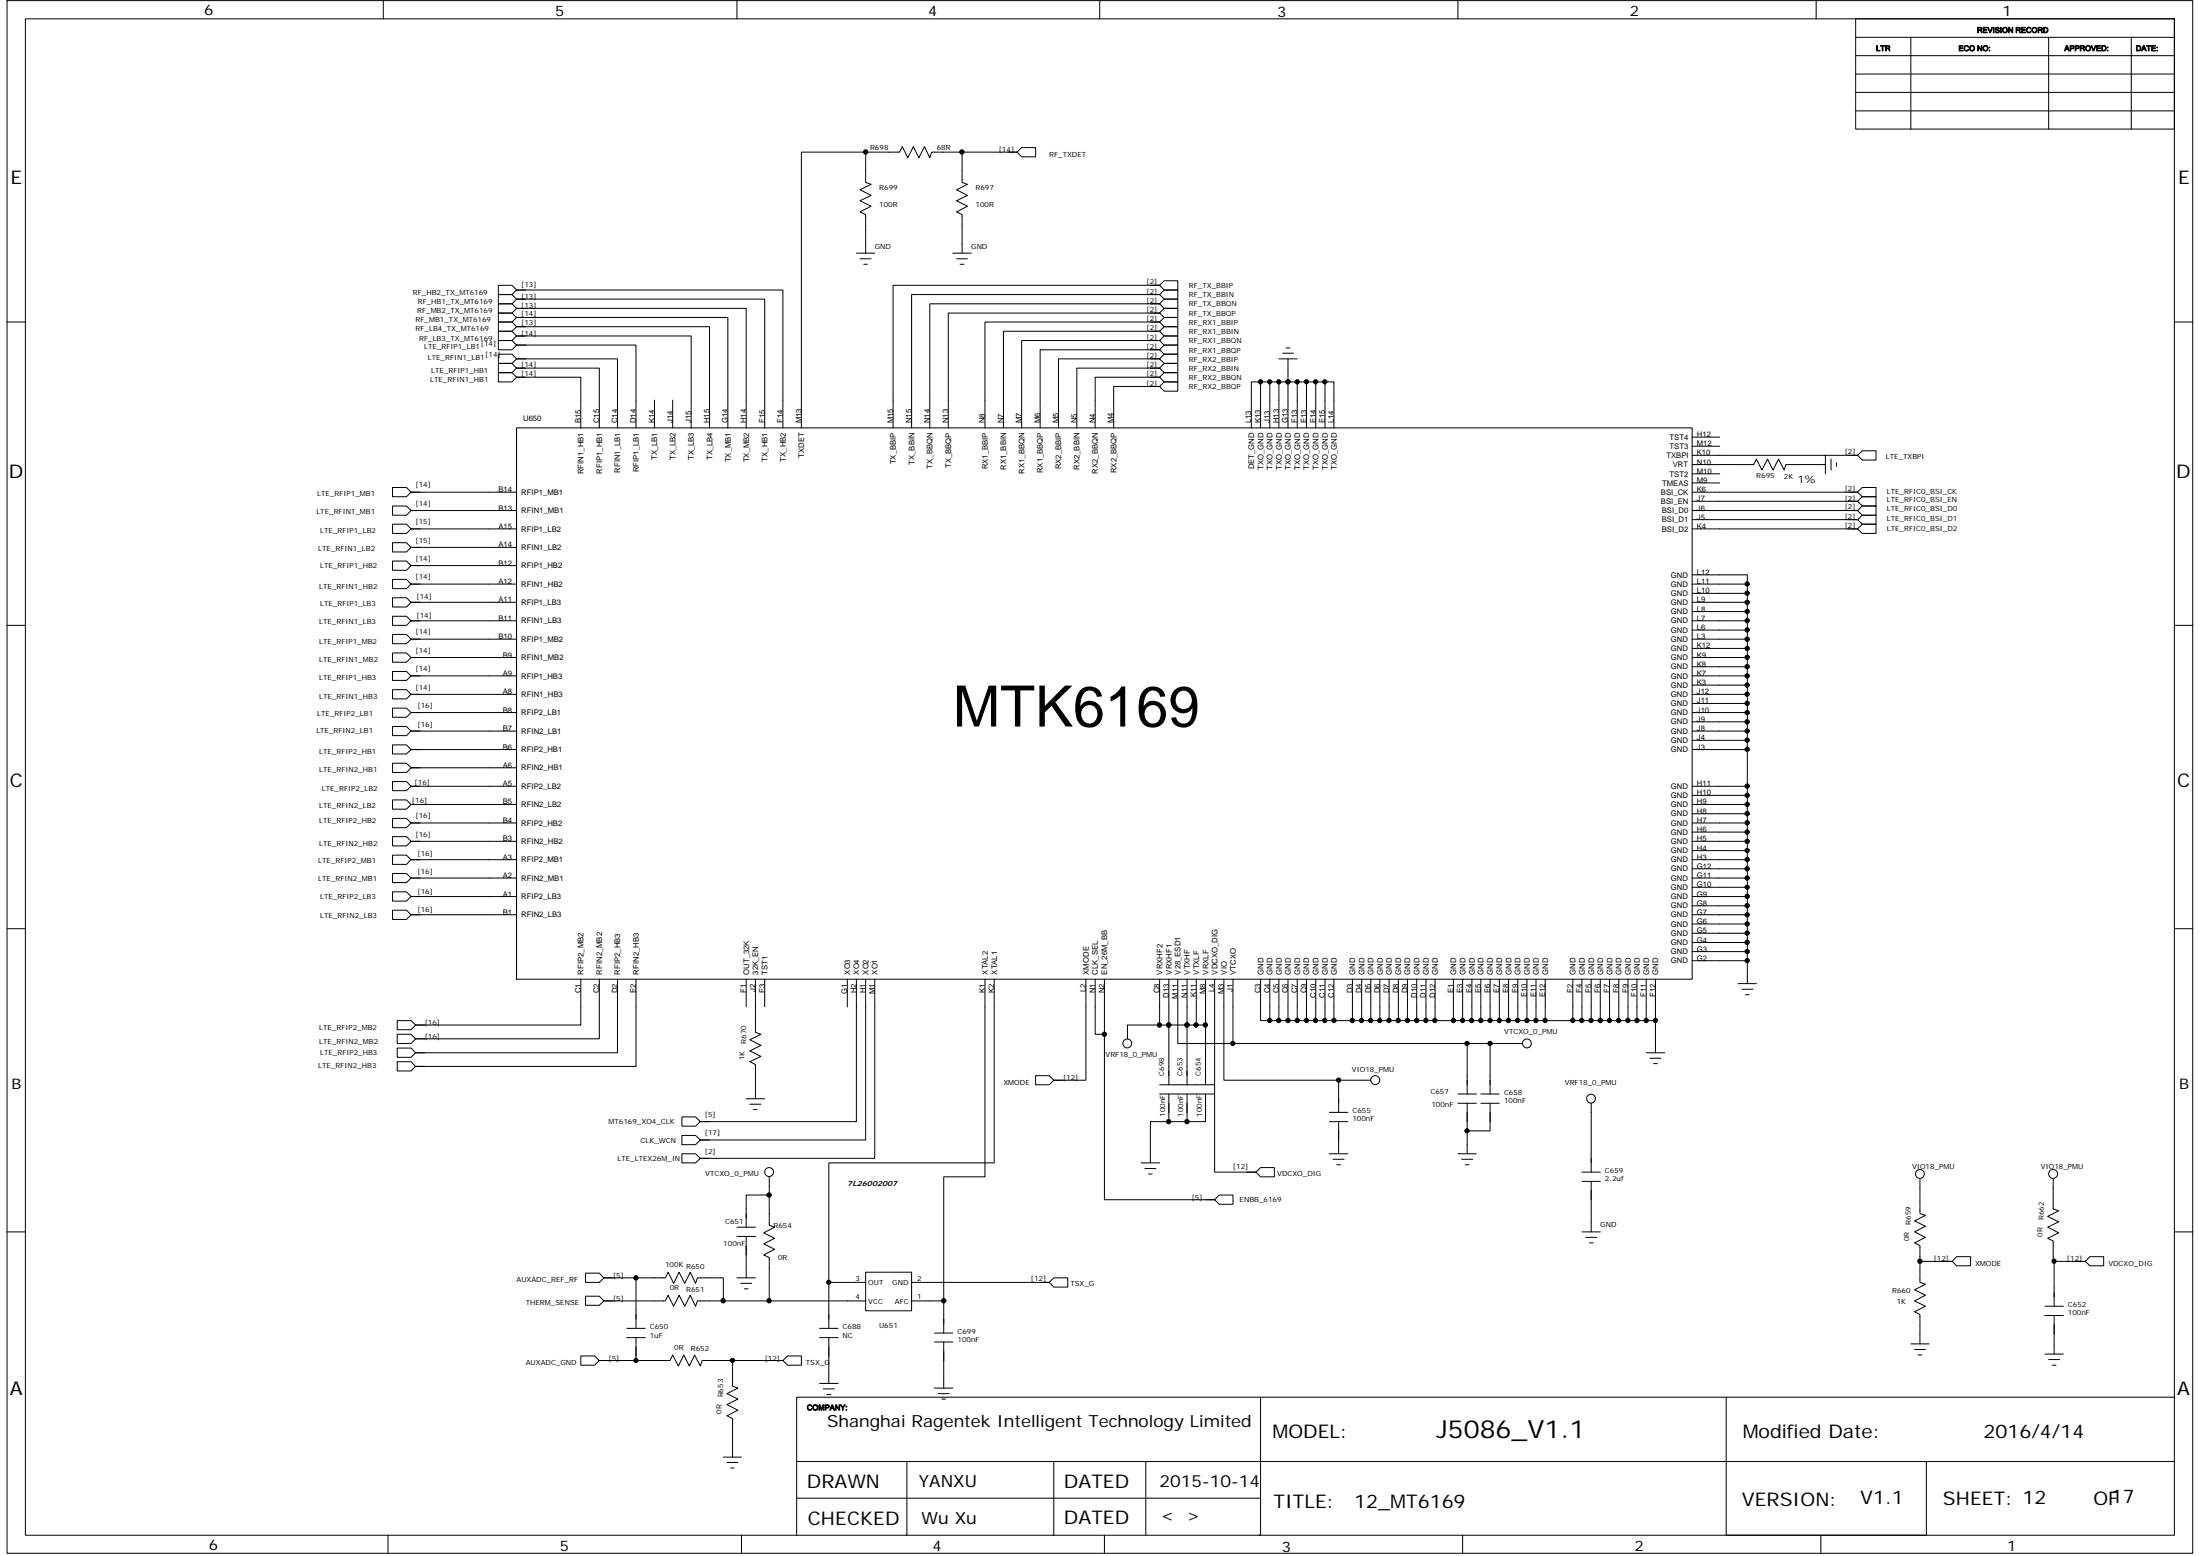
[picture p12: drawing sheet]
<svg xmlns="http://www.w3.org/2000/svg" width="297mm" height="210mm" viewBox="0 0 297 210" stroke-linecap="round" stroke-linejoin="round" font-family="sans-serif">
<g fill="none" stroke="#000" stroke-width=".14">
<path d="M.9 .1h295.2v209.5h-295.2zM3.4 2.5h290.2v204.7h-290.2zM51.7 .1v2.4M99.5 .1v2.4M148.5 .1v2.4M196.8 .1v2.4M245.2 .1v2.4M250.5 2.5h43.1v14.9h-43.1zM250.5 12.5h43.1M250.5 15h43.1M250.5 10h43.1M250.5 7.5h43.1"/>
<path d="M250.5 5h43.1M258 5v12.4M276.6 5v12.4M287.8 5v12.4M67.3 38.5h1.8l.6 .6-.6 .7h-1.8zM67.3 39.8h1.8l.6 .6-.6 .6h-1.8zM69.7 39.1h1.3M69.7 39.1h36v18.6M115.6 34.2h2.5M116.1 34.9h1.5M116.6 35.7h.5M116.9 20.5v4.1l.7 .3-1.5 .7 1.5 .8-1.5 .7 1.5 .7-1.5 .8 .8 .4v5.2"/>
<path d="M128.6 34.2h2.5M129.2 34.9h1.4M129.6 35.7h.6M129.9 20.5v4.1l.7 .3-1.4 .7 1.4 .8-1.4 .7 1.4 .7-1.4 .8 .7 .4v5.2M137.3 20.5l.6-.6h1.9v1.3h-1.9zM137.3 20.5h-11.5l-.3 .8-.7-1.5-.7 1.5-.8-1.5-.7 1.5-.8-1.5-.3 .7h-13.3v37.2M155.3 38.5h1.3M155.3 39.8h1.3M156.6 38.5l.6-.6h1.8v1.2h-1.8zM156.6 39.8l.6-.7h1.8v1.3h-1.8zM156.6 39.8h-33.5v17.9M156.6 38.5h-36v19.2"/>
<path d="M.9 43.5h2.5M67.3 43.5h1.8l.6 .6-.6 .6h-1.8zM67.3 42.2h1.8l.6 .6-.6 .7h-1.8zM67.3 49h1.8l.6 .7-.6 .6h-1.8zM67.3 50.3h1.8l.6 .6-.6 .6h-1.8zM67.3 46h1.8l.6 .6-.6 .6h-1.8zM67.3 47.8h1.8l.6 .6-.6 .6h-1.8zM67.3 41h1.8l.6 .6-.6 .6h-1.8zM67.3 44.7h1.8l.6 .6-.6 .7h-1.8zM69.7 48.4h1.3M69.7 49.7h1.3M69.7 50.9h1.3"/>
<path d="M69.7 44.1h1.3M69.7 42.8h1.3M69.7 46.6h1.3M69.7 41.6h1.3M69.7 45.3h1.3M69.7 57.7h158.8v74.4h-158.8zM69.7 40.4h1.3M69.7 46.6h16.2v11.1M69.7 48.4h13.7v9.3M69.7 50.9h8.7v6.8M69.7 49.7h11.2v8M69.7 44.1h26.1v13.6"/>
<path d="M69.7 42.8h28.6v14.9M69.7 45.3h23.6v12.4M69.7 41.6h31.1v16.1M69.7 40.4h33.5v17.3M88.4 54v3.7M90.8 54v3.7M155.3 43.5h1.3M155.3 48.4h1.3M155.3 41h1.3M155.3 42.2h1.3M155.3 44.7h1.3M155.3 46h1.3"/>
<path d="M155.3 47.2h1.3M155.3 49.7h1.3M155.3 50.9h1.3M155.3 52.2h1.3M156.6 43.5l.6-.7h1.8v1.3h-1.8zM156.6 44.7l.6-.6h1.8v1.2h-1.8zM156.6 46l.6-.7h1.8v1.3h-1.8zM156.6 50.9l.6-.6h1.8v1.2h-1.8zM156.6 52.2l.6-.7h1.8v1.3h-1.8zM156.6 52.2h-6.2v5.5M156.6 50.9h-8.7v6.8M156.6 49.7h-11.2v8"/>
<path d="M156.6 48.4h-13.7v9.3M156.6 47.2h-16.2v10.5M156.6 46h-18.7v11.7M156.6 44.7h-21.1v13M156.6 42.2h-28.6v15.5M156.6 43.5h-23.6v14.2M156.6 41h-31.1v16.7M157.2 40.4h1.8v1.2h-1.8l-.6-.6zM157.2 41.6h1.8v1.2h-1.8l-.6-.6zM157.2 46.6h1.8v1.2h-1.8l-.6-.6zM157.2 47.8h1.8v1.2h-1.8l-.6-.6zM157.2 49h1.8v1.3h-1.8l-.6-.6z"/>
<path d="M170.2 51.5v6.2M171.4 51.5v6.2M171.4 51.5h-2.5v6.2M172.7 51.5v6.2M172.7 48.4h2.5M173.2 47.7h1.5M173.6 46.9h.6M173.9 51.5h.1M173.9 48.4v9.3M175.2 51.5v6.2M176.4 51.5v6.2M177.6 51.5h2.5v6.2"/>
<path d="M177.6 51.5h-6.2M177.6 51.5v6.2M178.9 51.5v6.2M228.5 59h3.7M293.6 43.5h2.5M53 65.8h1.9l.6 .6-.6 .6h-1.9zM53 68.3h1.9l.6 .6-.6 .6h-1.9zM53 70.7h1.9l.6 .7-.6 .6h-1.9zM53 73.2h1.9l.6 .7-.6 .6h-1.9zM53 75.7h1.9l.6 .6-.6 .7h-1.9zM53 78.2h1.9l.6 .6-.6 .6h-1.9zM55.5 66.4h14.2"/>
<path d="M55.5 68.9h14.2M55.5 71.4h14.2M55.5 73.9h14.2M55.5 76.3h14.2M55.5 78.8h14.2M228.5 77.6h7.4v1.2h-7.4M228.5 60.2h3.7M228.5 63.9h3.7M228.5 65.2h3.7M235.9 78.8v1.3h-7.4M246.5 61.4v2.5M246.5 62.7h-5.4l-.2 .7-.8-1.4-.7 1.4-.7-1.4-.8 1.4-.8-1.4-.3 .7h-8.3"/>
<path d="M247.2 62v1.4M248 62.4v.5M250.8 61.4l.6-.6h1.9v1.3h-1.9zM250.8 67.6l.6-.6h1.9v1.3h-1.9zM250.8 68.9l.6-.6h1.9v1.2h-1.9zM250.8 70.1l.6-.6h1.9v1.2h-1.9zM250.8 71.4l.6-.7h1.9v1.3h-1.9zM250.8 66.4h-22.3M250.8 68.9h-22.3M250.8 71.4h-22.3M250.8 61.4h-22.3M250.8 67.6h-22.3"/>
<path d="M250.8 70.1h-22.3M251.4 65.8h1.9v1.2h-1.9l-.6-.6zM.9 84.4h2.5M53 80.7h1.9l.6 .6-.6 .6h-1.9zM53 83.2h1.9l.6 .6-.6 .6h-1.9zM53 95.6h1.9l.6 .6-.6 .6h-1.9zM53 98h1.9l.6 .7-.6 .6h-1.9zM53 90.6h1.9l.6 .6-.6 .6h-1.9zM53 93.1h1.9l.6 .6-.6 .6h-1.9zM53 85.6h1.9l.6 .7-.6 .6h-1.9zM53 88.1h1.9l.6 .6-.6 .7h-1.9zM55.5 81.3h14.2"/>
<path d="M55.5 83.8h14.2M55.5 96.2h14.2M55.5 98.7h14.2M55.5 91.2h14.2M55.5 93.7h14.2M55.5 86.3h14.2M69.7 88.7h-14.2M228.5 99.9h7.4v1.3M235.9 98.7v1.2M235.9 80.1v1.2h-7.4M235.9 81.3v1.2h-7.4M235.9 82.5v1.3h-7.4"/>
<path d="M235.9 83.8v1.2h-7.4M235.9 85v1.3h-7.4M235.9 86.3v1.2h-7.4M235.9 87.5v1.2h-7.4M235.9 88.7v1.3h-7.4M235.9 90v1.2h-7.4M235.9 91.2v1.3h-7.4M235.9 92.5v1.2h-7.4M235.9 93.7v1.2h-7.4M235.9 94.9v1.3h-7.4M235.9 96.2v1.2h-7.4M235.9 97.4v1.3h-7.4"/>
<path d="M293.6 84.4h2.5M53 115.4h1.9l.6 .6-.6 .6h-1.9zM53 117.9h1.9l.6 .6-.6 .6h-1.9zM53 105.5h1.9l.6 .6-.6 .6h-1.9zM53 107.9h1.9l.6 .7-.6 .6h-1.9zM53 100.5h1.9l.6 .7-.6 .5h-1.9zM53 103h1.9l.6 .6-.6 .6h-1.9zM53 110.4h1.9l.6 .7-.6 .6h-1.9zM53 112.9h1.9l.6 .6-.6 .7h-1.9zM55.5 108.6h14.2M55.5 101.2h14.2M55.5 103.6h14.2"/>
<path d="M69.7 111.1h-14.2M69.7 113.5h-14.2M69.7 116h-14.2M69.7 118.5h-14.2M69.7 106.1h-14.2M228.5 119.7h7.4v1.3M228.5 118.5h7.4v1.2M228.5 117.2h7.4v1.3M228.5 116h7.4v1.2M228.5 114.8h7.4v1.2M228.5 113.5h7.4v1.3M228.5 112.3h7.4v1.2"/>
<path d="M228.5 111.1h7.4v1.2M228.5 109.8h7.4v1.3M228.5 108.6h7.4v1.2M228.5 107.3h7.4v1.3M228.5 101.2h7.4v4.9M228.5 106.1h7.4M235.9 106.1v1.2M.9 125.3h2.5M53 120.4h1.9l.6 .6-.6 .6h-1.9zM53 122.8h1.9l.6 .6-.6 .7h-1.9zM53.6 137.7h1.9l.6 .6-.6 .7h-1.9zM53.6 139.6h1.9l.6 .6-.6 .6h-1.9z"/>
<path d="M56.1 138.3h1.2M69.7 121h-14.2M69.7 123.4h-14.2M78.4 132.1v6.2h-22.3M80.9 132.1v8.1h-24.8M83.4 132.1v10h-27.3M85.9 132.1v11.8h-29.8M100.8 132.1v3.8M102 132.1v7.2l.7 .3-1.5 .7 1.5 .8-1.5 .7 1.5 .8-1.5 .7 .8 .4v4.6M103.2 132.1v3.8M114.4 132.1v3.8M115.6 132.1v19.3h-21.1"/>
<path d="M116.9 132.1v21.7h-22.4M118.1 132.1v24.2h-23.6M133 132.1v26.7h-5.6v16.8M134.2 132.1v24.8h-22.3v16.2M146.6 132.1v13.7h-4.3M147.9 132.1v7.5h1.2M149.1 132.1v7.5M149.1 139.6v22.3h14.9M156.6 132.1v6.2h-4.4v1.9M157.8 132.1v6.2h-1.2M159 132.1v8.7h7.5M160.3 132.1v6.2h-2.5v8.1"/>
<path d="M161.5 132.1v6.2h-1.2v8.1M161.5 138.3h1.3M162.8 132.1v14.3M164 132.1v26.1h5.6M165.2 132.1v13.7h15.5M166.5 132.1v8.7M170.2 132.1v5.6h1.2M171.4 132.1v5.6h1.3M172.7 132.1v5.6h1.2M173.9 132.1v5.6h1.3M175.2 132.1v5.6h1.2M176.4 132.1v5.6h1.2"/>
<path d="M177.6 132.1v5.6h1.3M178.9 132.1v5.6h1.2M180.1 132.1v5.6h2.5M182.6 137.7h1.3M182.6 132.1v5.6M183.9 132.1v5.6h1.2M185.1 132.1v5.6h1.2M186.3 132.1v5.6h1.3M187.6 132.1v5.6h1.2M188.8 132.1v5.6h1.2M190 132.1v5.6h1.3M191.3 132.1v5.6h1.2"/>
<path d="M192.5 132.1v5.6h1.3M193.8 132.1v5.6h2.4M196.2 132.1v5.6h1.3M197.5 132.1v5.6h1.2M198.7 132.1v5.6h1.2M199.9 132.1v5.6h1.3M201.2 132.1v5.6h1.2M202.4 132.1v5.6h1.3M203.7 132.1v5.6h1.2M204.9 132.1v5.6h1.3M206.2 137.7h17.3M206.2 132.1v5.6"/>
<path d="M207.4 132.1v5.6M208.6 132.1v5.6M212.4 132.1v5.6M213.6 132.1v5.6M214.8 132.1v5.6M216.1 132.1v5.6M217.3 132.1v5.6M218.6 132.1v5.6M219.8 132.1v5.6M221 132.1v5.6M222.3 132.1v5.6M223.5 132.1v10"/>
<path d="M228.5 129.6h7.4v3.1M228.5 128.4h7.4v1.2M228.5 127.2h7.4v1.2M228.5 125.9h7.4v1.3M228.5 124.7h7.4v1.2M228.5 123.4h7.4v1.3M228.5 122.2h7.4v1.2M228.5 121h7.4v1.2M234.7 132.7h2.4M235.2 133.5h1.5M235.7 134.2h.5M293.6 125.3h2.5"/>
<path d="M53.6 141.4h1.9l.6 .7-.6 .6h-1.9zM53.6 143.3h1.9l.6 .6-.6 .6h-1.9zM56.1 142.1h1.2M56.1 143.9h1.2M56.1 140.2h1.2M92.1 153.2h1.8l.6 .6-.6 .7h-1.8zM92.1 155.7h1.8l.6 .6-.6 .6h-1.8zM92.1 150.7h1.8l.6 .7-.6 .6h-1.8zM94.5 153.8h1.3M94.5 151.4h1.3M94.5 156.3h1.3M100.8 148.3h2.4"/>
<path d="M101.2 149h1.5M101.7 149.7h.5M103.9 158.8v6.6l.7 .2-1.5 .8 1.5 .7-1.5 .8 1.5 .7-1.5 .8 .8 .3v5.9h-6.2M139.8 145.2h1.9l.6 .6-.6 .6h-1.9zM142.3 145.8h1.2M154.1 156.9h2.5M154.6 157.7h1.5M155.1 158.4h.5M156.6 147.6h7.4M156.6 146.4h7.4M157.8 147.6v3.8M157.8 151.4h-2.5v5.5"/>
<path d="M160.3 147.6v3.8M162.8 147.6v3.8h-5M166.5 140.8h31.6M168.4 158.2h1.2M169.6 158.2l.6-.6h1.9v1.2h-1.9zM179.5 150.1h2.5M179.5 151.4h2.5M179.5 155.7h2.5M180 156.4h1.5M180.5 157.2h.5M180.7 151.4v4.3M185.1 145.8h-4.4v4.3"/>
<path d="M196.8 147.6h2.5M196.8 148.9h2.5M196.8 155.7h2.5M197.4 156.4h1.5M197.8 157.2h.5M198.1 148.9v3.7M199.9 147.6h2.5M199.9 148.9h2.5M201.2 148.9v3.7h-3.1v3.1M201.2 140.8h-3.1v6.8M205.5 140.8h-4.3v6.8M213.6 158.2h2.5"/>
<path d="M213.6 159.4h2.5M214.8 148.9v9.3M214.8 159.4v6.8M222.3 142.1h2.5M222.8 142.8h1.5M223.3 143.5h.5M259.2 159v4.8l.8 .2-1.5 .8 1.5 .7-1.5 .7 1.5 .8-1.5 .7 .7 .4v5l.8 .2-1.5 .8 1.5 .7-1.5 .8 1.5 .7-1.5 .7 .7 .4v4M277.2 159v4.2l.8 .2-1.5 .7 1.5 .8-1.5 .7 1.5 .8-1.5 .7 .7 .4v2.7h.1v6.1M.9 166.2h2.5M79.1 171.8h1.8l.6 .6-.6 .7h-1.8zM79.1 174.9h1.8l.6 .7-.6 .5h-1.8zM81.5 172.4h8.3l.4-.7 .7 1.5 .8-1.5 .8 1.5 .7-1.5 .7 1.5 .3-.8h3.5v3.2"/>
<path d="M84.6 179.3h2.5M85.9 172.4v6.9M97.7 175.6h-3.5l-.3 .7-.7-1.5-.7 1.5-.8-1.5-.8 1.5-.7-1.5-.4 .8h-8.3M99.5 172.4h2.5M99.5 165.6h2.5M99.5 166.9h2.5M100 173.2h1.5M100.5 173.9h.5M100.8 166.9v5.5M103.9 175.6h13M103.9 161.3h-3.1v4.3M110.7 179.3h2.5"/>
<path d="M111.9 173.1v6.2M111.9 173.1h5M116.9 171.7h6.2v5.2h-6.2zM123.1 175.6h4.3v4.3M126.2 179.9h2.4M141.7 173.1l.6-.7h1.9v1.3h-1.9zM141.7 173.1h-18.6M162.8 161.9h1.2M164.6 161.3h1.9v1.2h-1.9l-.6-.6zM213.6 166.2h2.5M214.1 167h1.5M214.6 167.7h.5"/>
<path d="M259.2 170.2h4.4M264.2 169.6h1.9v1.2h-1.9l-.6-.6zM276.1 176.3h2.5M276.1 177.5h2.5M277.3 177.5v5.2M277.3 170.2h4.3M282.2 169.6h1.8v1.2h-1.8l-.6-.6zM293.6 166.2h2.5M78.4 183h1.9l.6 .6-.6 .6h-1.9zM80.9 183.6h9.6l.3-.7 .8 1.4 .7-1.4 .8 1.4 .7-1.4 .7 1.4 .3-.7h4.1v3.5l.7 .2-1.5 .8 1.5 .7-1.5 .7 1.5 .8-1.5 .8 .8 .3v5.2M84.6 180.5h2.5M85.9 180.5v3.1"/>
<path d="M97.7 196.6h2.4M98.1 197.4h1.5M98.7 198.1h.4M98.9 183.6h6.8M105.7 183.6l.6-.6h1.9v1.2h-1.9zM107.6 197.2h186M110.7 180.5h2.5M110.7 186.7h2.5M111.2 187.4h1.5M111.7 188.2h.5M111.9 180.5v6.2M122.4 197.2v10h-.1"/>
<path d="M126.2 187.3h2.4M126.2 181.1h2.4M126.7 188.1h1.5M127.2 188.8h.5M127.4 181.1v6.2M142.3 197.2v10h-.1M154.7 197.2v10M170.2 188.6v18.6h-.3M233.1 188.6v18.6h26.9M258 181.4h2.5M258.5 182.1h1.5M259 182.9h.5"/>
<path d="M260.1 197.2v10M276.1 182.7h2.5M276.6 183.5h1.5M277.1 184.2h.5M293.6 188.6h-186v18.6M52.4 207.2v2.4M100.1 207.2v2.4M107.6 202.2h62.6M149.1 207.2v2.4M197.5 207.2v2.4M245.8 207.2v2.4"/>
<circle cx="103.8" cy="158.2" r=".6"/>
<circle cx="152.2" cy="140.8" r=".6"/>
<circle cx="185.7" cy="145.8" r=".61"/>
<circle cx="206.2" cy="140.8" r=".6"/>
<circle cx="214.8" cy="148.3" r=".6"/>
<circle cx="259.2" cy="158.4" r=".6"/>
<circle cx="277.2" cy="158.4" r=".61"/>
</g>
<g fill="#000" stroke="#000" stroke-width=".14">
<circle cx="116.9" cy="20.5" r=".3"/>
<circle cx="129.9" cy="20.5" r=".3"/>
<circle cx="170.2" cy="51.5" r=".29"/>
<circle cx="171.4" cy="51.5" r=".29"/>
<circle cx="172.7" cy="51.5" r=".29"/>
<circle cx="173.9" cy="51.5" r=".29"/>
<circle cx="175.2" cy="51.5" r=".29"/>
<circle cx="176.4" cy="51.5" r=".29"/>
<circle cx="177.6" cy="51.5" r=".29"/>
<circle cx="178.9" cy="51.5" r=".29"/>
<circle cx="235.9" cy="78.8" r=".3"/>
<circle cx="235.9" cy="80" r=".3"/>
<circle cx="235.9" cy="90" r=".3"/>
<circle cx="235.9" cy="81.3" r=".3"/>
<circle cx="235.9" cy="88.7" r=".3"/>
<circle cx="235.9" cy="96.2" r=".3"/>
<circle cx="235.9" cy="97.4" r=".3"/>
<circle cx="235.9" cy="85" r=".3"/>
<circle cx="235.9" cy="83.8" r=".3"/>
<circle cx="235.9" cy="92.5" r=".3"/>
<circle cx="235.9" cy="99.9" r=".3"/>
<circle cx="235.9" cy="91.2" r=".3"/>
<circle cx="235.9" cy="94.9" r=".3"/>
<circle cx="235.9" cy="87.5" r=".3"/>
<circle cx="235.9" cy="86.3" r=".3"/>
<circle cx="235.9" cy="98.6" r=".29"/>
<circle cx="235.9" cy="82.5" r=".29"/>
<circle cx="235.9" cy="93.7" r=".29"/>
<circle cx="235.9" cy="109.8" r=".3"/>
<circle cx="235.9" cy="118.5" r=".3"/>
<circle cx="235.9" cy="117.2" r=".3"/>
<circle cx="235.9" cy="107.3" r=".3"/>
<circle cx="235.9" cy="101.1" r=".3"/>
<circle cx="235.9" cy="116" r=".3"/>
<circle cx="235.9" cy="112.3" r=".3"/>
<circle cx="235.9" cy="111" r=".3"/>
<circle cx="235.9" cy="113.5" r=".3"/>
<circle cx="235.9" cy="106.1" r=".3"/>
<circle cx="235.9" cy="114.8" r=".29"/>
<circle cx="235.9" cy="108.6" r=".29"/>
<circle cx="235.9" cy="119.7" r=".29"/>
<circle cx="149.1" cy="139.6" r=".3"/>
<circle cx="156.5" cy="138.3" r=".3"/>
<circle cx="157.8" cy="138.3" r=".3"/>
<circle cx="160.3" cy="138.3" r=".29"/>
<circle cx="161.5" cy="138.3" r=".3"/>
<circle cx="162.7" cy="138.3" r=".3"/>
<circle cx="171.4" cy="137.7" r=".29"/>
<circle cx="172.7" cy="137.7" r=".3"/>
<circle cx="173.9" cy="137.7" r=".3"/>
<circle cx="175.2" cy="137.7" r=".3"/>
<circle cx="176.4" cy="137.7" r=".29"/>
<circle cx="177.6" cy="137.7" r=".3"/>
<circle cx="178.9" cy="137.7" r=".3"/>
<circle cx="180.1" cy="137.7" r=".3"/>
<circle cx="182.6" cy="137.7" r=".3"/>
<circle cx="183.8" cy="137.7" r=".3"/>
<circle cx="185.1" cy="137.7" r=".3"/>
<circle cx="186.3" cy="137.7" r=".29"/>
<circle cx="187.5" cy="137.7" r=".3"/>
<circle cx="188.8" cy="137.7" r=".3"/>
<circle cx="190" cy="137.7" r=".3"/>
<circle cx="191.3" cy="137.7" r=".3"/>
<circle cx="192.5" cy="137.7" r=".29"/>
<circle cx="193.7" cy="137.7" r=".3"/>
<circle cx="196.2" cy="137.7" r=".3"/>
<circle cx="197.5" cy="137.7" r=".29"/>
<circle cx="198.7" cy="137.7" r=".3"/>
<circle cx="199.9" cy="137.7" r=".3"/>
<circle cx="201.2" cy="137.7" r=".3"/>
<circle cx="202.4" cy="137.7" r=".29"/>
<circle cx="203.7" cy="137.7" r=".3"/>
<circle cx="204.9" cy="137.7" r=".3"/>
<circle cx="206.2" cy="137.7" r=".3"/>
<circle cx="207.4" cy="137.7" r=".29"/>
<circle cx="208.6" cy="137.7" r=".3"/>
<circle cx="212.4" cy="137.7" r=".3"/>
<circle cx="213.6" cy="137.7" r=".3"/>
<circle cx="214.8" cy="137.7" r=".3"/>
<circle cx="216.1" cy="137.7" r=".3"/>
<circle cx="217.3" cy="137.7" r=".3"/>
<circle cx="218.5" cy="137.7" r=".29"/>
<circle cx="219.8" cy="137.7" r=".3"/>
<circle cx="221" cy="137.7" r=".3"/>
<circle cx="222.3" cy="137.7" r=".3"/>
<circle cx="223.5" cy="137.7" r=".29"/>
<circle cx="235.9" cy="123.4" r=".3"/>
<circle cx="235.9" cy="122.2" r=".3"/>
<circle cx="235.9" cy="128.4" r=".3"/>
<circle cx="235.9" cy="127.2" r=".3"/>
<circle cx="235.9" cy="125.9" r=".3"/>
<circle cx="235.9" cy="121" r=".3"/>
<circle cx="235.9" cy="124.7" r=".29"/>
<circle cx="235.9" cy="129.6" r=".29"/>
<circle cx="157.8" cy="151.4" r=".3"/>
<circle cx="160.3" cy="151.4" r=".29"/>
<circle cx="166.5" cy="140.8" r=".29"/>
<circle cx="180.7" cy="145.8" r=".29"/>
<circle cx="198.1" cy="140.8" r=".29"/>
<circle cx="198.1" cy="152.6" r=".29"/>
<circle cx="201.2" cy="140.8" r=".29"/>
<circle cx="85.9" cy="172.4" r=".29"/>
<circle cx="97.6" cy="175.5" r=".3"/>
<circle cx="103.8" cy="175.5" r=".3"/>
<circle cx="103.8" cy="161.3" r=".3"/>
<circle cx="111.9" cy="173" r=".29"/>
<circle cx="127.4" cy="175.5" r=".3"/>
<circle cx="259.2" cy="170.2" r=".3"/>
<circle cx="277.3" cy="170.2" r=".29"/>
<circle cx="85.9" cy="183.6" r=".29"/>
<circle cx="98.9" cy="183.6" r=".29"/>
</g>
<text font-size="7.7" x="128.6" y="98">MTK6169</text>
<text font-size="3.4" x="193.9" y="194.1">J5086_V1.1</text>
<g font-size="2.5">
<text x="1.4" y="24.9">E</text>
<text x="294.1" y="24.9">E</text>
<text x="1.2" y="64.5">D</text>
<text x="293.8" y="64.5">D</text>
<text x="1.3" y="106.2">C</text>
<text x="294" y="106.2">C</text>
<text x="1.3" y="188.3">A</text>
<text x="294" y="188.3">A</text>
<text x="171.8" y="194">MODEL:</text>
<text x="235.3" y="194">Modified Date:</text>
<text x="267.8" y="194">2016/4/14</text>
<text x="108.9" y="200.9">DRAWN</text>
<text x="143.7" y="200.9">DATED</text>
<text x="171.9" y="203.6">TITLE:</text>
<text x="182.9" y="203.6">12_MT6169</text>
<text x="235.2" y="203.2">VERSION:</text>
<text x="251.2" y="202.9">V1.1</text>
<text x="262.3" y="203.1">SHEET: 12</text>
<text x="282.7" y="203.1">OF17</text>
<text x="109.1" y="205.8">CHECKED</text>
<text x="143.7" y="205.7">DATED</text>
</g>
<g font-size="2.3">
<text x="111.7" y="192.5">Shanghai Ragentek Intelligent Technology Limited</text>
<text x="124.1" y="200.7">YANXU</text>
<text x="156.6" y="200.7">2015-10-14</text>
<text x="124.4" y="205.7">Wu Xu</text>
<text x="156.7" y="205.3">&lt;</text>
<text x="160.2" y="205.3">&gt;</text>
</g>
<g font-size="2">
<text x="27.6" y="2.1">6</text>
<text x="74.9" y="2.2">5</text>
<text x="125.3" y="2.2">4</text>
<text x="172.4" y="2.3">3</text>
<text x="220" y="2.2">2</text>
<text x="270.4" y="2.2">1</text>
<text x="1.6" y="146.9">B</text>
<text x="294.2" y="146.9">B</text>
<text x="28.2" y="209.1">6</text>
<text x="75.6" y="209.3">5</text>
<text x="125.9" y="209.3">4</text>
<text x="173.1" y="209.4">3</text>
<text x="220.7" y="209.3">2</text>
<text x="271" y="209.3">1</text>
</g>
<text font-size="1.4" x="242.7" y="65.2">1%</text>
<g font-size="1">
<text x="266.9" y="4.4">REVISION RECORD</text>
<text x="253.3" y="6.9">LTR</text>
<text x="264.4" y="6.9">ECO NO:</text>
<text x="278.7" y="6.9">APPROVED:</text>
<text x="288.4" y="6.9">DATE:</text>
<text x="117.5" y="20.3">R698</text>
<text x="126.5" y="20.3">68R</text>
<text x="134.9" y="20.5">[14]</text>
<text x="141.7" y="21.2">RF_TXDET</text>
<text x="118.7" y="25.6">R699</text>
<text x="118.7" y="28">100R</text>
<text x="131.7" y="25.6">R697</text>
<text x="131.7" y="28">100R</text>
<text x="118.1" y="33.6">GND</text>
<text x="131.1" y="33.6">GND</text>
<text x="55.8" y="39.8">RF_HB2_TX_MT6169</text>
<text x="56.4" y="41">RF_HB1_TX_MT6169</text>
<text x="70.4" y="38.8">[13]</text>
<text x="70.4" y="40.4">[13]</text>
<text x="70.4" y="41.6">[13]</text>
<text x="154.8" y="38.4">[2]</text>
<text x="154.8" y="39.6">[2]</text>
<text x="154.8" y="40.9">[2]</text>
<text x="160.5" y="38.9">RF_TX_BBIP</text>
<text x="160.5" y="40.1">RF_TX_BBIN</text>
<text x="160.5" y="41.4">RF_TX_BBQN</text>
<text x="56.1" y="44.7">RF_LB4_TX_MT6169</text>
<text x="56.1" y="43.5">RF_MB1_TX_MT6169</text>
<text x="56.3" y="42.3">RF_MB2_TX_MT6169</text>
<text x="56.6" y="46">RF_LB3_TX_MT6169</text>
<text x="57.3" y="47.1">LTE_RFIP1_LB1</text>
<text x="64.9" y="46.7">[14]</text>
<text x="70.4" y="43.8">[13]</text>
<text x="70.4" y="42.6">[14]</text>
<text x="70.4" y="45.3">[14]</text>
<text x="154.8" y="42.1">[2]</text>
<text x="154.8" y="43.4">[2]</text>
<text x="154.8" y="44.6">[2]</text>
<text x="154.8" y="45.8">[2]</text>
<text x="154.8" y="47.1">[2]</text>
<text x="160.5" y="42.6">RF_TX_BBQP</text>
<text x="160.5" y="43.8">RF_RX1_BBIP</text>
<text x="160.5" y="45.1">RF_RX1_BBIN</text>
<text x="160.5" y="46.3">RF_RX1_BBQN</text>
<text x="160.5" y="47.6">RF_RX1_BBQP</text>
<text x="57.8" y="48.5">LTE_RFIN1_LB1</text>
<text x="58.1" y="51.5">LTE_RFIN1_HB1</text>
<text x="58.2" y="50.3">LTE_RFIP1_HB1</text>
<text x="65.5" y="48.2">[14]</text>
<text x="70.4" y="49.6">[14]</text>
<text x="70.4" y="50.8">[14]</text>
<text x="154.8" y="48.3">[2]</text>
<text x="154.8" y="49.6">[2]</text>
<text x="154.8" y="50.8">[2]</text>
<text x="154.8" y="52">[2]</text>
<text x="160.5" y="48.8">RF_RX2_BBIP</text>
<text x="160.5" y="50">RF_RX2_BBIN</text>
<text x="160.5" y="51.3">RF_RX2_BBQN</text>
<text x="160.5" y="52.5">RF_RX2_BBQP</text>
<text x="70.6" y="56.9">U650</text>
<text x="78.4" y="57.1" transform="rotate(-90 78.4 57.1)">B15</text>
<text x="80.9" y="57.1" transform="rotate(-90 80.9 57.1)">C15</text>
<text x="83.4" y="57.1" transform="rotate(-90 83.4 57.1)">C14</text>
<text x="85.9" y="57.1" transform="rotate(-90 85.9 57.1)">D14</text>
<text x="88.4" y="57.1" transform="rotate(-90 88.4 57.1)">K14</text>
<text x="90.8" y="57.1" transform="rotate(-90 90.8 57.1)">J14</text>
<text x="93.3" y="57.1" transform="rotate(-90 93.3 57.1)">J15</text>
<text x="95.8" y="57.1" transform="rotate(-90 95.8 57.1)">H15</text>
<text x="98.3" y="57.1" transform="rotate(-90 98.3 57.1)">G14</text>
<text x="100.7" y="57.1" transform="rotate(-90 100.7 57.1)">H14</text>
<text x="103.2" y="57.1" transform="rotate(-90 103.2 57.1)">F15</text>
<text x="105.7" y="57.1" transform="rotate(-90 105.7 57.1)">F14</text>
<text x="108.2" y="57.1" transform="rotate(-90 108.2 57.1)">M13</text>
<text x="120.6" y="57.1" transform="rotate(-90 120.6 57.1)">M15</text>
<text x="123.1" y="57.1" transform="rotate(-90 123.1 57.1)">N15</text>
<text x="125.5" y="57.1" transform="rotate(-90 125.5 57.1)">N14</text>
<text x="128" y="57.1" transform="rotate(-90 128 57.1)">N13</text>
<text x="133" y="57.1" transform="rotate(-90 133 57.1)">N8</text>
<text x="135.5" y="57.1" transform="rotate(-90 135.5 57.1)">N7</text>
<text x="137.9" y="57.1" transform="rotate(-90 137.9 57.1)">M7</text>
<text x="140.4" y="57.1" transform="rotate(-90 140.4 57.1)">M6</text>
<text x="142.9" y="57.1" transform="rotate(-90 142.9 57.1)">M5</text>
<text x="145.4" y="57.1" transform="rotate(-90 145.4 57.1)">N5</text>
<text x="147.9" y="57.1" transform="rotate(-90 147.9 57.1)">N4</text>
<text x="150.4" y="57.1" transform="rotate(-90 150.4 57.1)">M4</text>
<text x="168.9" y="57.1" transform="rotate(-90 168.9 57.1)">L13</text>
<text x="170.2" y="57.1" transform="rotate(-90 170.2 57.1)">K13</text>
<text x="171.4" y="57.1" transform="rotate(-90 171.4 57.1)">J13</text>
<text x="172.7" y="57.1" transform="rotate(-90 172.7 57.1)">H13</text>
<text x="173.9" y="57.1" transform="rotate(-90 173.9 57.1)">G13</text>
<text x="175.2" y="57.1" transform="rotate(-90 175.2 57.1)">F13</text>
<text x="176.4" y="57.1" transform="rotate(-90 176.4 57.1)">E13</text>
<text x="177.6" y="57.1" transform="rotate(-90 177.6 57.1)">E14</text>
<text x="178.9" y="57.1" transform="rotate(-90 178.9 57.1)">E15</text>
<text x="180.1" y="57.1" transform="rotate(-90 180.1 57.1)">L14</text>
<text x="225.4" y="59.4">TST4</text>
<text x="229.1" y="59">H12</text>
<text x="56.1" y="65.8">[14]</text>
<text x="78.8" y="64" transform="rotate(-90 78.8 64)">RFIN1_HB1</text>
<text x="81.3" y="63.9" transform="rotate(-90 81.3 63.9)">RFIP1_HB1</text>
<text x="83.8" y="63.8" transform="rotate(-90 83.8 63.8)">RFIN1_LB1</text>
<text x="86.3" y="63.7" transform="rotate(-90 86.3 63.7)">RFIP1_LB1</text>
<text x="88.7" y="62.1" transform="rotate(-90 88.7 62.1)">TX_LB1</text>
<text x="91.2" y="62.1" transform="rotate(-90 91.2 62.1)">TX_LB2</text>
<text x="93.7" y="62.1" transform="rotate(-90 93.7 62.1)">TX_LB3</text>
<text x="96.2" y="62.1" transform="rotate(-90 96.2 62.1)">TX_LB4</text>
<text x="98.7" y="62.4" transform="rotate(-90 98.7 62.4)">TX_MB1</text>
<text x="101.1" y="62.4" transform="rotate(-90 101.1 62.4)">TX_MB2</text>
<text x="103.6" y="62.3" transform="rotate(-90 103.6 62.3)">TX_HB1</text>
<text x="106.1" y="62.3" transform="rotate(-90 106.1 62.3)">TX_HB2</text>
<text x="108.6" y="61.8" transform="rotate(-90 108.6 61.8)">TXDET</text>
<text x="121" y="62.7" transform="rotate(-90 121 62.7)">TX_BBIP</text>
<text x="123.5" y="62.7" transform="rotate(-90 123.5 62.7)">TX_BBIN</text>
<text x="125.9" y="63.2" transform="rotate(-90 125.9 63.2)">TX_BBQN</text>
<text x="128.4" y="63.2" transform="rotate(-90 128.4 63.2)">TX_BBQP</text>
<text x="133.4" y="63.4" transform="rotate(-90 133.4 63.4)">RX1_BBIP</text>
<text x="135.9" y="63.4" transform="rotate(-90 135.9 63.4)">RX1_BBIN</text>
<text x="138.3" y="63.9" transform="rotate(-90 138.3 63.9)">RX1_BBQN</text>
<text x="140.8" y="63.9" transform="rotate(-90 140.8 63.9)">RX1_BBQP</text>
<text x="143.3" y="63.4" transform="rotate(-90 143.3 63.4)">RX2_BBIP</text>
<text x="145.8" y="63.4" transform="rotate(-90 145.8 63.4)">RX2_BBIN</text>
<text x="148.2" y="63.9" transform="rotate(-90 148.2 63.9)">RX2_BBQN</text>
<text x="150.7" y="63.9" transform="rotate(-90 150.7 63.9)">RX2_BBQP</text>
<text x="169.3" y="63.4" transform="rotate(-90 169.3 63.4)">DET_GND</text>
<text x="170.6" y="63.4" transform="rotate(-90 170.6 63.4)">TXO_GND</text>
<text x="171.8" y="63.4" transform="rotate(-90 171.8 63.4)">TXO_GND</text>
<text x="173.1" y="63.4" transform="rotate(-90 173.1 63.4)">TXO_GND</text>
<text x="174.3" y="63.4" transform="rotate(-90 174.3 63.4)">TXO_GND</text>
<text x="175.5" y="63.4" transform="rotate(-90 175.5 63.4)">TXO_GND</text>
<text x="176.8" y="63.4" transform="rotate(-90 176.8 63.4)">TXO_GND</text>
<text x="178" y="63.4" transform="rotate(-90 178 63.4)">TXO_GND</text>
<text x="179.3" y="63.4" transform="rotate(-90 179.3 63.4)">TXO_GND</text>
<text x="180.5" y="63.4" transform="rotate(-90 180.5 63.4)">TXO_GND</text>
<text x="224.4" y="65.5">TMEAS</text>
<text x="225" y="61.8">TXBPI</text>
<text x="225.4" y="60.6">TST3</text>
<text x="225.4" y="64.3">TST2</text>
<text x="225.8" y="63.1">VRT</text>
<text x="229.1" y="60.2">M12</text>
<text x="229.1" y="61.4">K10</text>
<text x="229.1" y="62.7">N10</text>
<text x="229.1" y="63.9">M10</text>
<text x="229.1" y="65.2">M9</text>
<text x="237.1" y="64.5">R695</text>
<text x="240.9" y="64.7">2K</text>
<text x="249.1" y="61.2">[2]</text>
<text x="254.6" y="62">LTE_TXBPI</text>
<text x="42.7" y="69.4">LTE_RFIN1_MB1</text>
<text x="42.8" y="66.9">LTE_RFIP1_MB1</text>
<text x="43.2" y="71.9">LTE_RFIP1_LB2</text>
<text x="56.1" y="68.3">[14]</text>
<text x="56.1" y="70.7">[15]</text>
<text x="67.3" y="66.4">B14</text>
<text x="67.3" y="68.9">B13</text>
<text x="67.3" y="71.4">A15</text>
<text x="70.4" y="66.8">RFIP1_MB1</text>
<text x="70.4" y="69.3">RFIN1_MB1</text>
<text x="70.4" y="71.7">RFIP1_LB2</text>
<text x="224.3" y="66.8">BSI_CK</text>
<text x="224.3" y="68">BSI_EN</text>
<text x="224.4" y="69.3">BSI_D0</text>
<text x="224.4" y="70.5">BSI_D1</text>
<text x="224.4" y="71.7">BSI_D2</text>
<text x="229.1" y="66.4">K6</text>
<text x="229.1" y="67.6">J7</text>
<text x="229.1" y="68.9">J6</text>
<text x="229.1" y="70.1">J5</text>
<text x="229.1" y="71.4">K4</text>
<text x="249.1" y="66.3">[2]</text>
<text x="249.1" y="67.5">[2]</text>
<text x="249.1" y="68.6">[2]</text>
<text x="249.1" y="70">[2]</text>
<text x="249.1" y="71.2">[2]</text>
<text x="254.8" y="66.7">LTE_RFIC0_BSI_CK</text>
<text x="254.8" y="67.8">LTE_RFIC0_BSI_EN</text>
<text x="254.8" y="69">LTE_RFIC0_BSI_D0</text>
<text x="254.8" y="70.3">LTE_RFIC0_BSI_D1</text>
<text x="254.8" y="71.6">LTE_RFIC0_BSI_D2</text>
<text x="43" y="74.4">LTE_RFIN1_LB2</text>
<text x="43.2" y="76.7">LTE_RFIP1_HB2</text>
<text x="56.1" y="73.2">[15]</text>
<text x="56.1" y="75.7">[14]</text>
<text x="67.3" y="73.9">A14</text>
<text x="67.3" y="76.3">B12</text>
<text x="70.4" y="74.2">RFIN1_LB2</text>
<text x="70.4" y="76.7">RFIP1_HB2</text>
<text x="225.6" y="77.9">GND</text>
<text x="229.1" y="77.6">L12</text>
<text x="43.1" y="79.4">LTE_RFIN1_HB2</text>
<text x="43.2" y="81.8">LTE_RFIP1_LB3</text>
<text x="56.1" y="78.2">[14]</text>
<text x="56.2" y="80.8">[14]</text>
<text x="56.2" y="83.4">[14]</text>
<text x="67.3" y="78.8">A12</text>
<text x="67.3" y="81.3">A11</text>
<text x="67.3" y="83.8">B11</text>
<text x="70.4" y="79.2">RFIN1_HB2</text>
<text x="70.4" y="81.6">RFIP1_LB3</text>
<text x="225.6" y="81.6">GND</text>
<text x="225.6" y="82.9">GND</text>
<text x="225.6" y="79.2">GND</text>
<text x="225.6" y="80.4">GND</text>
<text x="229.1" y="81.3">L9</text>
<text x="229.1" y="82.5">L8</text>
<text x="229.1" y="83.8">L7</text>
<text x="229.1" y="78.8">L11</text>
<text x="229.1" y="80.1">L10</text>
<text x="43.1" y="84.2">LTE_RFIN1_LB3</text>
<text x="43.1" y="86.9">LTE_RFIP1_MB2</text>
<text x="43.1" y="89.4">LTE_RFIN1_MB2</text>
<text x="56.1" y="85.6">[14]</text>
<text x="56.1" y="88.1">[14]</text>
<text x="67.3" y="86.3">B10</text>
<text x="67.9" y="88.7">B9</text>
<text x="70.4" y="84.1">RFIN1_LB3</text>
<text x="70.4" y="86.6">RFIP1_MB2</text>
<text x="70.4" y="89.1">RFIN1_MB2</text>
<text x="225.6" y="84.1">GND</text>
<text x="225.6" y="85.4">GND</text>
<text x="225.6" y="87.9">GND</text>
<text x="225.6" y="89.1">GND</text>
<text x="225.6" y="86.6">GND</text>
<text x="229.1" y="85">L6</text>
<text x="229.1" y="87.5">K12</text>
<text x="229.1" y="88.7">K9</text>
<text x="229.1" y="90">K8</text>
<text x="229.1" y="86.3">L3</text>
<text x="43.1" y="91.8">LTE_RFIP1_HB3</text>
<text x="43.1" y="94.3">LTE_RFIN1_HB3</text>
<text x="56.1" y="90.6">[14]</text>
<text x="56.1" y="93.1">[14]</text>
<text x="56.4" y="95.6">[16]</text>
<text x="67.9" y="91.2">A9</text>
<text x="67.9" y="93.7">A8</text>
<text x="70.4" y="91.6">RFIP1_HB3</text>
<text x="70.4" y="94.1">RFIN1_HB3</text>
<text x="225.6" y="92.8">GND</text>
<text x="225.6" y="94.1">GND</text>
<text x="225.6" y="95.3">GND</text>
<text x="225.6" y="90.3">GND</text>
<text x="225.6" y="91.6">GND</text>
<text x="229.1" y="92.5">K3</text>
<text x="229.1" y="93.7">J12</text>
<text x="229.1" y="94.9">J11</text>
<text x="229.1" y="91.2">K7</text>
<text x="42.7" y="98.9">LTE_RFIN2_LB1</text>
<text x="42.8" y="96.7">LTE_RFIP2_LB1</text>
<text x="43.1" y="101.7">LTE_RFIP2_HB1</text>
<text x="56.4" y="98.2">[16]</text>
<text x="67.9" y="96.2">B8</text>
<text x="67.9" y="98.7">B7</text>
<text x="67.9" y="101.2">B6</text>
<text x="70.4" y="96.5">RFIP2_LB1</text>
<text x="70.4" y="99">RFIN2_LB1</text>
<text x="70.4" y="101.5">RFIP2_HB1</text>
<text x="225.6" y="96.5">GND</text>
<text x="225.6" y="97.8">GND</text>
<text x="225.6" y="101.5">GND</text>
<text x="225.6" y="100.3">GND</text>
<text x="225.6" y="99">GND</text>
<text x="229.1" y="96.2">J10</text>
<text x="229.1" y="97.4">J9</text>
<text x="229.1" y="101.2">J3</text>
<text x="229.1" y="99.9">J4</text>
<text x="229.1" y="98.7">J8</text>
<text x="43.1" y="104.2">LTE_RFIN2_HB1</text>
<text x="43.5" y="106.7">LTE_RFIP2_LB2</text>
<text x="56" y="106">[16]</text>
<text x="67.9" y="106.1">A5</text>
<text x="67.9" y="103.6">A6</text>
<text x="70.4" y="106.5">RFIP2_LB2</text>
<text x="70.4" y="104">RFIN2_HB1</text>
<text x="225.6" y="106.5">GND</text>
<text x="225.6" y="107.7">GND</text>
<text x="229.1" y="106.1">H11</text>
<text x="229.1" y="107.3">H10</text>
<text x="43.1" y="109.1">LTE_RFIN2_LB2</text>
<text x="43.1" y="111.1">LTE_RFIP2_HB2</text>
<text x="55.6" y="108.3">[16]</text>
<text x="56.1" y="110.4">[16]</text>
<text x="56.1" y="112.9">[16]</text>
<text x="67.9" y="108.6">B5</text>
<text x="67.9" y="111.1">B4</text>
<text x="67.9" y="113.5">B3</text>
<text x="70.4" y="108.9">RFIN2_LB2</text>
<text x="70.4" y="111.4">RFIP2_HB2</text>
<text x="70.4" y="113.9">RFIN2_HB2</text>
<text x="225.6" y="108.9">GND</text>
<text x="225.6" y="110.2">GND</text>
<text x="225.6" y="111.4">GND</text>
<text x="225.6" y="112.6">GND</text>
<text x="225.6" y="113.9">GND</text>
<text x="229.1" y="108.6">H9</text>
<text x="229.1" y="109.8">H8</text>
<text x="229.1" y="111.1">H7</text>
<text x="229.1" y="112.3">H6</text>
<text x="229.1" y="113.5">H5</text>
<text x="43" y="118.9">LTE_RFIN2_MB1</text>
<text x="43" y="116.4">LTE_RFIP2_MB1</text>
<text x="43.1" y="114.2">LTE_RFIN2_HB2</text>
<text x="56.4" y="115.5">[16]</text>
<text x="56.4" y="118">[16]</text>
<text x="67.9" y="116">A3</text>
<text x="67.9" y="118.5">A2</text>
<text x="70.4" y="116.4">RFIP2_MB1</text>
<text x="70.4" y="118.9">RFIN2_MB1</text>
<text x="225.6" y="115.1">GND</text>
<text x="225.6" y="116.4">GND</text>
<text x="225.6" y="117.6">GND</text>
<text x="225.6" y="118.9">GND</text>
<text x="229.1" y="114.8">H4</text>
<text x="229.1" y="116">H3</text>
<text x="229.1" y="117.2">G12</text>
<text x="229.1" y="118.5">G11</text>
<text x="229.1" y="119.7">G10</text>
<text x="43.2" y="121.3">LTE_RFIP2_LB3</text>
<text x="43.2" y="123.8">LTE_RFIN2_LB3</text>
<text x="56.4" y="120.6">[16]</text>
<text x="56.4" y="123.1">[16]</text>
<text x="67.9" y="121">A1</text>
<text x="67.9" y="123.4">B1</text>
<text x="70.4" y="121.3">RFIP2_LB3</text>
<text x="70.4" y="123.8">RFIN2_LB3</text>
<text x="225.6" y="120.1">GND</text>
<text x="225.6" y="121.3">GND</text>
<text x="225.6" y="122.6">GND</text>
<text x="225.6" y="123.8">GND</text>
<text x="225.6" y="125.1">GND</text>
<text x="229.1" y="121">G9</text>
<text x="229.1" y="122.2">G8</text>
<text x="229.1" y="123.4">G7</text>
<text x="229.1" y="124.7">G6</text>
<text x="229.1" y="125.9">G5</text>
<text x="78.8" y="131.5" transform="rotate(-90 78.8 131.5)">RFIP2_MB2</text>
<text x="81.3" y="131.5" transform="rotate(-90 81.3 131.5)">RFIN2_MB2</text>
<text x="83.8" y="131.5" transform="rotate(-90 83.8 131.5)">RFIP2_HB3</text>
<text x="86.3" y="131.5" transform="rotate(-90 86.3 131.5)">RFIN2_HB3</text>
<text x="101.1" y="131.5" transform="rotate(-90 101.1 131.5)">OUT_32K</text>
<text x="102.4" y="131.5" transform="rotate(-90 102.4 131.5)">32K_EN</text>
<text x="103.6" y="131.5" transform="rotate(-90 103.6 131.5)">TST1</text>
<text x="114.8" y="131.5" transform="rotate(-90 114.8 131.5)">XO3</text>
<text x="116" y="131.5" transform="rotate(-90 116 131.5)">XO4</text>
<text x="117.3" y="131.5" transform="rotate(-90 117.3 131.5)">XO2</text>
<text x="118.5" y="131.5" transform="rotate(-90 118.5 131.5)">XO1</text>
<text x="133.4" y="131.5" transform="rotate(-90 133.4 131.5)">XTAL2</text>
<text x="134.6" y="131.5" transform="rotate(-90 134.6 131.5)">XTAL1</text>
<text x="147" y="131.5" transform="rotate(-90 147 131.5)">XMODE</text>
<text x="148.2" y="131.5" transform="rotate(-90 148.2 131.5)">CLK_SEL</text>
<text x="149.5" y="131.5" transform="rotate(-90 149.5 131.5)">EN_26M_BB</text>
<text x="156.9" y="131.5" transform="rotate(-90 156.9 131.5)">VRXHF2</text>
<text x="158.2" y="131.5" transform="rotate(-90 158.2 131.5)">VRXHF1</text>
<text x="159.4" y="131.5" transform="rotate(-90 159.4 131.5)">V28_ESD1</text>
<text x="160.7" y="131.5" transform="rotate(-90 160.7 131.5)">VTXHF</text>
<text x="161.9" y="131.5" transform="rotate(-90 161.9 131.5)">VTXLF</text>
<text x="163.1" y="131.5" transform="rotate(-90 163.1 131.5)">VRXLF</text>
<text x="164.4" y="131.5" transform="rotate(-90 164.4 131.5)">VDCXO_DIG</text>
<text x="165.6" y="131.5" transform="rotate(-90 165.6 131.5)">VIO</text>
<text x="166.9" y="131.5" transform="rotate(-90 166.9 131.5)">VTCXO</text>
<text x="170.6" y="131.5" transform="rotate(-90 170.6 131.5)">GND</text>
<text x="171.8" y="131.5" transform="rotate(-90 171.8 131.5)">GND</text>
<text x="173.1" y="131.5" transform="rotate(-90 173.1 131.5)">GND</text>
<text x="174.3" y="131.5" transform="rotate(-90 174.3 131.5)">GND</text>
<text x="175.5" y="131.5" transform="rotate(-90 175.5 131.5)">GND</text>
<text x="176.8" y="131.5" transform="rotate(-90 176.8 131.5)">GND</text>
<text x="178" y="131.5" transform="rotate(-90 178 131.5)">GND</text>
<text x="179.3" y="131.5" transform="rotate(-90 179.3 131.5)">GND</text>
<text x="180.5" y="131.5" transform="rotate(-90 180.5 131.5)">GND</text>
<text x="183" y="131.5" transform="rotate(-90 183 131.5)">GND</text>
<text x="184.2" y="131.5" transform="rotate(-90 184.2 131.5)">GND</text>
<text x="185.5" y="131.5" transform="rotate(-90 185.5 131.5)">GND</text>
<text x="186.7" y="131.5" transform="rotate(-90 186.7 131.5)">GND</text>
<text x="187.9" y="131.5" transform="rotate(-90 187.9 131.5)">GND</text>
<text x="189.2" y="131.5" transform="rotate(-90 189.2 131.5)">GND</text>
<text x="190.4" y="131.5" transform="rotate(-90 190.4 131.5)">GND</text>
<text x="191.7" y="131.5" transform="rotate(-90 191.7 131.5)">GND</text>
<text x="192.9" y="131.5" transform="rotate(-90 192.9 131.5)">GND</text>
<text x="194.1" y="131.5" transform="rotate(-90 194.1 131.5)">GND</text>
<text x="196.6" y="131.5" transform="rotate(-90 196.6 131.5)">GND</text>
<text x="197.9" y="131.5" transform="rotate(-90 197.9 131.5)">GND</text>
<text x="199.1" y="131.5" transform="rotate(-90 199.1 131.5)">GND</text>
<text x="200.3" y="131.5" transform="rotate(-90 200.3 131.5)">GND</text>
<text x="201.6" y="131.5" transform="rotate(-90 201.6 131.5)">GND</text>
<text x="202.8" y="131.5" transform="rotate(-90 202.8 131.5)">GND</text>
<text x="204.1" y="131.5" transform="rotate(-90 204.1 131.5)">GND</text>
<text x="205.3" y="131.5" transform="rotate(-90 205.3 131.5)">GND</text>
<text x="206.5" y="131.5" transform="rotate(-90 206.5 131.5)">GND</text>
<text x="207.8" y="131.5" transform="rotate(-90 207.8 131.5)">GND</text>
<text x="209" y="131.5" transform="rotate(-90 209 131.5)">GND</text>
<text x="212.7" y="131.5" transform="rotate(-90 212.7 131.5)">GND</text>
<text x="214" y="131.5" transform="rotate(-90 214 131.5)">GND</text>
<text x="215.2" y="131.5" transform="rotate(-90 215.2 131.5)">GND</text>
<text x="216.4" y="131.5" transform="rotate(-90 216.4 131.5)">GND</text>
<text x="217.7" y="131.5" transform="rotate(-90 217.7 131.5)">GND</text>
<text x="218.9" y="131.5" transform="rotate(-90 218.9 131.5)">GND</text>
<text x="220.2" y="131.5" transform="rotate(-90 220.2 131.5)">GND</text>
<text x="221.4" y="131.5" transform="rotate(-90 221.4 131.5)">GND</text>
<text x="222.6" y="131.5" transform="rotate(-90 222.6 131.5)">GND</text>
<text x="223.9" y="131.5" transform="rotate(-90 223.9 131.5)">GND</text>
<text x="225.6" y="126.3">GND</text>
<text x="225.6" y="127.5">GND</text>
<text x="225.6" y="128.8">GND</text>
<text x="225.6" y="130">GND</text>
<text x="229.1" y="127.2">G4</text>
<text x="229.1" y="128.4">G3</text>
<text x="229.1" y="129.6">G2</text>
<text x="78.4" y="134.1" transform="rotate(-90 78.4 134.1)">C1</text>
<text x="80.9" y="134.1" transform="rotate(-90 80.9 134.1)">C2</text>
<text x="83.4" y="134.1" transform="rotate(-90 83.4 134.1)">D2</text>
<text x="85.9" y="134" transform="rotate(-90 85.9 134)">E2</text>
<text x="100.7" y="133.9" transform="rotate(-90 100.7 133.9)">F1</text>
<text x="102" y="133.8" transform="rotate(-90 102 133.8)">J2</text>
<text x="103.2" y="133.9" transform="rotate(-90 103.2 133.9)">F3</text>
<text x="114.4" y="134.1" transform="rotate(-90 114.4 134.1)">G1</text>
<text x="115.6" y="134.1" transform="rotate(-90 115.6 134.1)">H2</text>
<text x="116.9" y="134.1" transform="rotate(-90 116.9 134.1)">H1</text>
<text x="118.1" y="134.2" transform="rotate(-90 118.1 134.2)">M1</text>
<text x="133" y="134" transform="rotate(-90 133 134)">K1</text>
<text x="134.2" y="134" transform="rotate(-90 134.2 134)">K2</text>
<text x="146.6" y="133.9" transform="rotate(-90 146.6 133.9)">L2</text>
<text x="147.9" y="134.1" transform="rotate(-90 147.9 134.1)">N1</text>
<text x="149.1" y="134.1" transform="rotate(-90 149.1 134.1)">N2</text>
<text x="156.6" y="134.1" transform="rotate(-90 156.6 134.1)">C8</text>
<text x="157.8" y="134.6" transform="rotate(-90 157.8 134.6)">D13</text>
<text x="159" y="134.7" transform="rotate(-90 159 134.7)">M11</text>
<text x="160.3" y="134.6" transform="rotate(-90 160.3 134.6)">N11</text>
<text x="161.5" y="134.6" transform="rotate(-90 161.5 134.6)">K11</text>
<text x="162.8" y="134.2" transform="rotate(-90 162.8 134.2)">M8</text>
<text x="164" y="133.9" transform="rotate(-90 164 133.9)">L4</text>
<text x="165.2" y="134.2" transform="rotate(-90 165.2 134.2)">M3</text>
<text x="166.5" y="133.8" transform="rotate(-90 166.5 133.8)">J1</text>
<text x="170.2" y="134.1" transform="rotate(-90 170.2 134.1)">C3</text>
<text x="171.4" y="134.1" transform="rotate(-90 171.4 134.1)">C4</text>
<text x="172.7" y="134.1" transform="rotate(-90 172.7 134.1)">C5</text>
<text x="173.9" y="134.1" transform="rotate(-90 173.9 134.1)">C6</text>
<text x="175.1" y="134.1" transform="rotate(-90 175.1 134.1)">C7</text>
<text x="176.4" y="134.1" transform="rotate(-90 176.4 134.1)">C9</text>
<text x="177.6" y="134.6" transform="rotate(-90 177.6 134.6)">C10</text>
<text x="178.9" y="134.6" transform="rotate(-90 178.9 134.6)">C11</text>
<text x="180.1" y="134.6" transform="rotate(-90 180.1 134.6)">C12</text>
<text x="182.6" y="134.1" transform="rotate(-90 182.6 134.1)">D3</text>
<text x="183.8" y="134.1" transform="rotate(-90 183.8 134.1)">D4</text>
<text x="185.1" y="134.1" transform="rotate(-90 185.1 134.1)">D5</text>
<text x="186.3" y="134.1" transform="rotate(-90 186.3 134.1)">D6</text>
<text x="187.6" y="134.1" transform="rotate(-90 187.6 134.1)">D7</text>
<text x="188.8" y="134.1" transform="rotate(-90 188.8 134.1)">D8</text>
<text x="190" y="134.1" transform="rotate(-90 190 134.1)">D9</text>
<text x="191.3" y="134.6" transform="rotate(-90 191.3 134.6)">D10</text>
<text x="192.5" y="134.6" transform="rotate(-90 192.5 134.6)">D11</text>
<text x="193.8" y="134.6" transform="rotate(-90 193.8 134.6)">D12</text>
<text x="196.2" y="134" transform="rotate(-90 196.2 134)">E1</text>
<text x="197.5" y="134" transform="rotate(-90 197.5 134)">E3</text>
<text x="198.7" y="134" transform="rotate(-90 198.7 134)">E4</text>
<text x="199.9" y="134" transform="rotate(-90 199.9 134)">E5</text>
<text x="201.2" y="134" transform="rotate(-90 201.2 134)">E6</text>
<text x="202.4" y="134" transform="rotate(-90 202.4 134)">E7</text>
<text x="203.7" y="134" transform="rotate(-90 203.7 134)">E8</text>
<text x="204.9" y="134" transform="rotate(-90 204.9 134)">E9</text>
<text x="206.2" y="134.6" transform="rotate(-90 206.2 134.6)">E10</text>
<text x="207.4" y="134.6" transform="rotate(-90 207.4 134.6)">E11</text>
<text x="208.6" y="134.6" transform="rotate(-90 208.6 134.6)">E12</text>
<text x="212.4" y="133.9" transform="rotate(-90 212.4 133.9)">F2</text>
<text x="213.6" y="133.9" transform="rotate(-90 213.6 133.9)">F4</text>
<text x="214.8" y="133.9" transform="rotate(-90 214.8 133.9)">F5</text>
<text x="216.1" y="133.9" transform="rotate(-90 216.1 133.9)">F6</text>
<text x="217.3" y="133.9" transform="rotate(-90 217.3 133.9)">F7</text>
<text x="218.6" y="133.9" transform="rotate(-90 218.6 133.9)">F8</text>
<text x="219.8" y="133.9" transform="rotate(-90 219.8 133.9)">F9</text>
<text x="221" y="134.5" transform="rotate(-90 221 134.5)">F10</text>
<text x="222.3" y="134.5" transform="rotate(-90 222.3 134.5)">F11</text>
<text x="223.5" y="134.5" transform="rotate(-90 223.5 134.5)">F12</text>
<text x="43.1" y="139">LTE_RFIP2_MB2</text>
<text x="43.1" y="140.8">LTE_RFIN2_MB2</text>
<text x="43.2" y="142.4">LTE_RFIP2_HB3</text>
<text x="57.3" y="138.3">[16]</text>
<text x="57.3" y="140.2">[16]</text>
<text x="100.5" y="143.1" transform="rotate(-90 100.5 143.1)">1K</text>
<text x="100.7" y="140.8" transform="rotate(-90 100.7 140.8)">R670</text>
<text x="149.3" y="142.7">VRF18_0_PMU</text>
<text x="203.1" y="139.6">VTCXO_0_PMU</text>
<text x="43" y="144.2">LTE_RFIN2_HB3</text>
<text x="135.5" y="146.4">XMODE</text>
<text x="143.5" y="145.8">[12]</text>
<text x="157.2" y="145.2" transform="rotate(-90 157.2 145.2)">C698</text>
<text x="159.7" y="145.2" transform="rotate(-90 159.7 145.2)">C653</text>
<text x="162.1" y="145.2" transform="rotate(-90 162.1 145.2)">C654</text>
<text x="182.5" y="144.7">VIO18_PMU</text>
<text x="193.1" y="147.6">C657</text>
<text x="193.3" y="149.4">100nF</text>
<text x="203.1" y="147.8">C658</text>
<text x="203.1" y="148.9">100nF</text>
<text x="211.3" y="146.4">VRF18_0_PMU</text>
<text x="82.2" y="151.7">MT6169_XO4_CLK</text>
<text x="86.5" y="154.2">CLK_WCN</text>
<text x="95.2" y="153.2">[17]</text>
<text x="95.2" y="155.7">[2]</text>
<text x="95.2" y="150.7">[5]</text>
<text x="157.3" y="150.7" transform="rotate(-90 157.3 150.7)">100nF</text>
<text x="159.8" y="150.7" transform="rotate(-90 159.8 150.7)">100nF</text>
<text x="162.3" y="150.7" transform="rotate(-90 162.3 150.7)">100nF</text>
<text x="182.6" y="150.2">C655</text>
<text x="182.6" y="151.3">100nF</text>
<text x="83.4" y="156.7">LTE_LTEX26M_IN</text>
<text x="95.2" y="158.7">VTCXO_0_PMU</text>
<text x="114.4" y="160.1">7L26002007</text>
<text x="160.9" y="161.9">[5]</text>
<text x="166.5" y="157.8">[12]</text>
<text x="172.4" y="158.7">VDCXO_DIG</text>
<text x="216.7" y="158.3">C659</text>
<text x="216.7" y="159.4">2.2uf</text>
<text x="258.2" y="157.8">VIO18_PMU</text>
<text x="275.6" y="157.8">VIO18_PMU</text>
<text x="97.9" y="165.1">C651</text>
<text x="104.4" y="165.8">R654</text>
<text x="167.4" y="162.3">ENBB_6169</text>
<text x="216.1" y="165.6">GND</text>
<text x="257.8" y="167.5" transform="rotate(-90 257.8 167.5)">0R</text>
<text x="258" y="165.3" transform="rotate(-90 258 165.3)">R659</text>
<text x="275.8" y="166.9" transform="rotate(-90 275.8 166.9)">0R</text>
<text x="276" y="164.6" transform="rotate(-90 276 164.6)">R662</text>
<text x="69.7" y="173.1">AUXADC_REF_RF</text>
<text x="82.8" y="172.4">[5]</text>
<text x="89.8" y="171">100K R650</text>
<text x="97.7" y="168.2">100nF</text>
<text x="105" y="170">0R</text>
<text x="115.5" y="172.8">3</text>
<text x="117.2" y="173.4">OUT</text>
<text x="120.5" y="173.4">GND</text>
<text x="123.8" y="172.8">2</text>
<text x="139.2" y="172.9">[12]</text>
<text x="144.5" y="173.6">TSX_G</text>
<text x="261.1" y="170.2">[12]</text>
<text x="266.7" y="170.8">XMODE</text>
<text x="279.1" y="170.2">[12]</text>
<text x="284.7" y="170.8">VDCXO_DIG</text>
<text x="71" y="176.1">THERM_SENSE</text>
<text x="82.8" y="175.6">[5]</text>
<text x="87.7" y="179.4">C650</text>
<text x="90.4" y="174.1">0R</text>
<text x="92.6" y="174.3">R651</text>
<text x="113.8" y="179.4">C688</text>
<text x="115.5" y="175.3">4</text>
<text x="117.2" y="175.9">VCC</text>
<text x="118.7" y="179.3">U651</text>
<text x="120.8" y="175.9">AFC</text>
<text x="123.8" y="175.3">1</text>
<text x="255.5" y="174.5">R660</text>
<text x="256.1" y="176">1K</text>
<text x="279.2" y="176.4">C652</text>
<text x="279.2" y="177.5">100nF</text>
<text x="71" y="184.2">AUXADC_GND</text>
<text x="82.2" y="183.6">[5]</text>
<text x="87.7" y="180.5">1uF</text>
<text x="91" y="182.1">0R</text>
<text x="93.3" y="182.4">R652</text>
<text x="103.2" y="183.6">[12]</text>
<text x="108.8" y="184.2">TSX_G</text>
<text x="113.8" y="180.5">NC</text>
<text x="129.3" y="180">C699</text>
<text x="129.3" y="181.1">100nF</text>
<text x="97.4" y="190.8" transform="rotate(-90 97.4 190.8)">0R</text>
<text x="97.7" y="188.6" transform="rotate(-90 97.7 188.6)">R653</text>
<text x="108.9" y="190.3">COMPANY:</text>
</g>
</svg>
